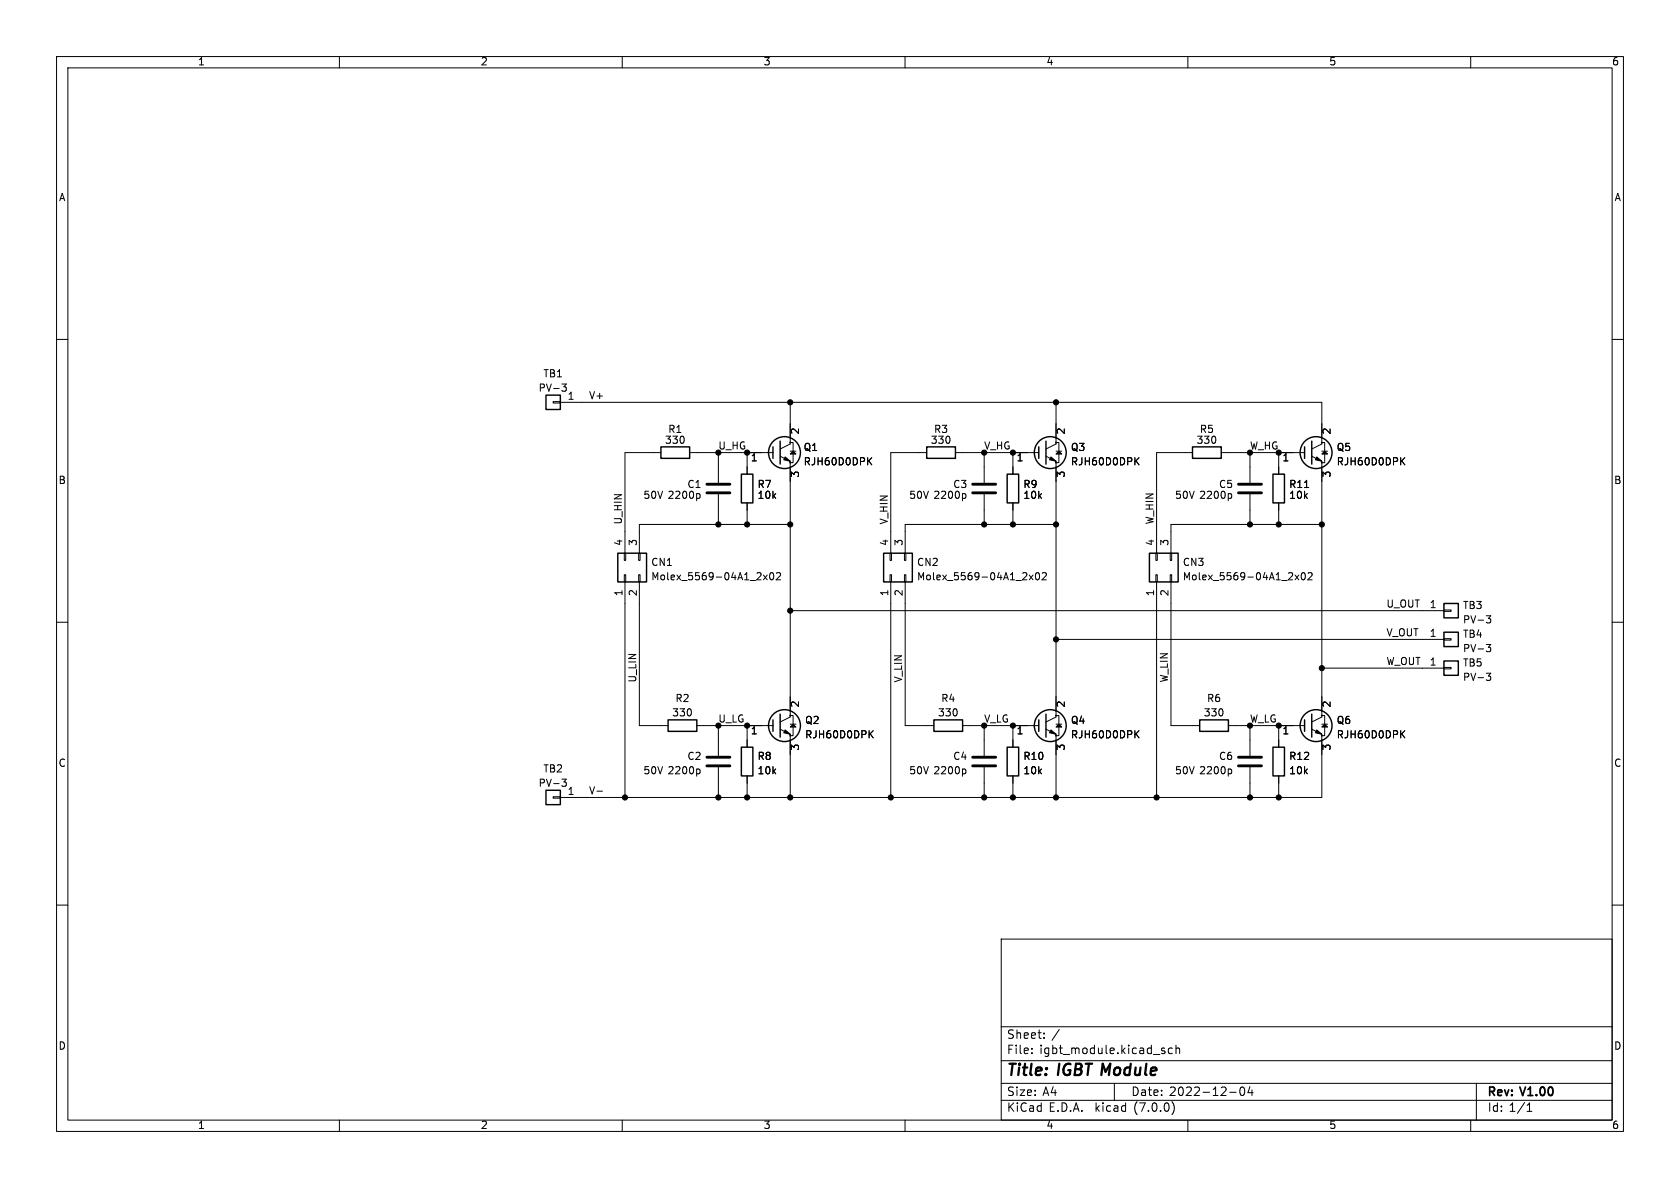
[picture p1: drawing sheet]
<svg xmlns="http://www.w3.org/2000/svg" width="297mm" height="210mm" viewBox="0 0 297 210" stroke-linecap="round" stroke-linejoin="round" font-family="sans-serif">
<g fill="none" stroke="#000" stroke-width=".18">
<path d="M10 10h277v190h-277zM12 12h273v186h-273zM60 10v2M110 10v2M160 10v2M210 10v2M260 10v2M10 60h2M285 60h2M97.8 71h1.3v.2h-1.3zM99.1 71.1h134.6v7.4l-1.8 .9M99.3 67.9h.8l-.4 .5 .4 .1v.5"/>
<path d="M99.5 69.2h.4M139.7 78.2h.5v3.6h-.5M139.7 71.1v7.4l-1.8 .9M139.7 79.8h1M186.7 78.2h.5v3.6h-.5M186.7 79.8h1M186.7 71.1v7.4l-1.8 .9M233.7 78.2h.5v3.6h-.5M233.7 79.8h1M110.4 97.8h.2v1.3h-.2zM112.9 97.8h.3v1.3h-.3zM116.8 80h-6.3v17.8"/>
<path d="M121.9 80h14.8M123.5 87.3l.3 .2v.4l-.3 .2M127 80v5.3M127 87.4v5.3M132.1 80v3.8M132.1 88.9v3.8M137.9 80.6l1.8 .9v45.2l-1.8 .9M139.7 92.7h-26.7v5.1M153.6 81.5l.5 .7M154.1 80.9l-.7 .7M157.4 97.8h.2v1.3h-.2zM159.9 97.8h.2v1.3h-.2z"/>
<path d="M163.8 80h-6.3v17.8M168.9 80h14.7M170.5 87.3l.3 .2v.4l-.3 .2M174 80v5.3M174 87.4v5.3M179.1 80v3.8M179.1 88.9v3.8M184.9 80.6l1.8 .9v45.2l-1.8 .9M186.7 92.7h-26.7v5.1M200.8 81.5l.6 .7M201.4 80.9l-.8 .7M204.3 97.8h.3v1.3h-.3z"/>
<path d="M206.9 97.8h.2v1.3h-.2zM210.8 80h-6.3v17.8M215.9 80h14.7M217.5 87.3l.2 .2v.4l-.2 .2M221 80v5.3M221 87.4v5.3M226.1 80v3.8M226.1 88.9v3.8M231.9 80.6l1.8 .9v45.2l-1.8 .9M233.7 92.7h-26.7v5.1M247.8 81.5l.6 .7M248.4 80.9l-.8 .7"/>
<path d="M10 110h2M110.4 101.6h.2v1.3h-.2zM110.5 102.9v38.1M112.9 101.6h.3v1.3h-.3zM113 102.9v25.4h5.1M135 101.7l.6 .8M135.6 101.7l-.6 .8M136.2 101.3l.2-.1a.68 .68 0 0 1 .4 .7 .68 .68 0 0 1-.4 .6l-.2-.1-.1-.4zM137.3 101.3l.5-.1 .2 .4-.8 .9h.8M139.7 108h115.6M157.4 101.6h.2v1.3h-.2zM157.5 102.9v38.1"/>
<path d="M159.9 101.6h.2v1.3h-.2zM160 102.9v25.4h5.1M182 101.7l.6 .8M182.6 101.7l-.6 .8M183.2 101.3l.2-.1a.68 .68 0 0 1 .4 .7 .68 .68 0 0 1-.4 .6l-.2-.1-.2-.4zM184.3 101.3l.4-.1 .3 .4-.8 .9h.8M186.7 113h68.6M204.3 101.6h.3v1.3h-.3zM204.5 102.9v38.1M206.9 101.6h.2v1.3h-.2zM207 102.9v25.4h5.1M228.9 101.7l.7 .8"/>
<path d="M229.6 101.7l-.7 .8M230.2 101.3l.1-.1a.68 .68 0 0 1 .5 .7 .68 .68 0 0 1-.5 .6l-.1-.1-.2-.4zM231.2 101.3l.5-.1 .3 .4-.8 .9h.8M233.7 118.1h21.6M255.3 107.8h1.2v.3h-1.2zM255.3 112.9h1.2v.3h-1.2zM255.3 118h1.2v.2h-1.2zM262.8 108.8h.7l-.4 .5 .4 .2v.4l-.2 .2h-.4M262.8 113.9h.7l-.4 .5 .4 .1v.5l-.2 .2h-.4M262.8 119h.7l-.4 .5 .4 .1v.4l-.2 .3h-.4M285 110h2M99.3 137.7h.8l-.4 .5 .4 .1v.6"/>
<path d="M99.5 139h.4M105.5 139.9h1M123.2 128.3h13.5M123.5 135.9l.3 .3v.3l-.3 .3M127 128.3v5.3M127 135.6v5.4M132.1 128.3v3.8M132.1 137.2v3.8M137.9 128.9l1.8 .9v11.2M139.7 126.5h.5v3.5h-.5M139.7 128h1M153.8 129.7l.6 .7"/>
<path d="M154.4 129.2l-.8 .7M170.2 128.3h13.4M170.5 135.9l.3 .3v.3l-.3 .3M174 128.3v5.3M174 135.6v5.4M179.1 128.3v3.8M179.1 137.2v3.8M184.9 128.9l1.8 .9v11.2M186.7 126.5h.5v3.5h-.5M186.7 128h1M200.8 129.7l.6 .7M201.4 129.2l-.8 .7"/>
<path d="M217.2 128.3h13.4M217.5 135.9l.2 .3v.3l-.2 .3M221 128.3v5.3M221 135.6v5.4M226.1 128.3v3.8M226.1 137.2v3.8M231.9 128.9l1.8 .9v11.2h-134.6M233.7 126.5h.5v3.5h-.5M233.7 128h1M247.8 129.7l.6 .7M248.4 129.2l-.8 .7M10 160h2"/>
<path d="M97.8 140.8h1.3v.3h-1.3zM285 160h2M177 166h108v32h-108zM60 198v2M110 198v2M160 198v2M177 194.5h108M177 191.5h108M177 187.5h108M177 181.5h108M182.4 186.1v.2M182.4 185.3v.2"/>
<path d="M184.6 183.4v.2M184.6 182.6v.2M197 191.5v3M205.5 185.8h.4l.1 .2-.2 .3h-.3M205.5 185.3h.4M207.2 194.8a1.74 1.74 0 0 1 0 2.2M207.3 185.3h-.5l-.3 .2v.5l.2 .2h.6M207.9 185.4l.2-.1h.4v1M207.9 184.8v1.5M210 198v2M217.4 193.1h1.1M219.4 192.2h.1a.81 .81 0 0 1 .6 .6 .81 .81 0 0 1-.3 .8l-.1 .1a.81 .81 0 0 1-.6-.7 .81 .81 0 0 1 .3-.8z"/>
<path d="M221 192.1l-.4 1.1h.9M221.3 192.7v1M260 198v2M261 191.5v6.5M270 196.5h.8M270 195.4l.4-.4v1.5"/>
<circle cx="139.7" cy="78.2" r=".08"/>
<circle cx="186.7" cy="78.2" r=".08"/>
<circle cx="233.7" cy="78.2" r=".08"/>
<circle cx="139.7" cy="81.8" r=".08"/>
<circle cx="186.7" cy="81.8" r=".08"/>
<circle cx="233.7" cy="81.8" r=".08"/>
<circle cx="139.7" cy="130" r=".08"/>
<circle cx="139.7" cy="126.5" r=".08"/>
<circle cx="186.7" cy="130" r=".08"/>
<circle cx="186.7" cy="126.5" r=".08"/>
<circle cx="233.7" cy="130" r=".08"/>
<circle cx="233.7" cy="126.5" r=".08"/>
</g>
<path d="M125 87.1h4M125 85.6h4M172 87.1h4M172 85.6h4M218.9 87.1h4.1M218.9 85.6h4.1M125 133.9h4M125 135.4h4M172 133.9h4M172 135.4h4M218.9 133.9h4.1M218.9 135.4h4.1" fill="none" stroke="#000" stroke-width=".51"/>
<g fill="none" stroke="#000" stroke-width=".25">
<path d="M96.5 69.9h2.6v2.5h-2.6zM116.8 79h5.1v2h-5.1zM136.7 79v2M137.9 78v4M163.8 79h5.1v2h-5.1zM183.6 79v2M184.9 78v4M210.8 79h5.1v2h-5.1zM230.6 79v2M231.9 78v4M109.2 97.8h5.1v5.1h-5.1zM131.1 83.8h2v5.1h-2z"/>
<path d="M156.2 97.8h5.1v5.1h-5.1zM178.1 83.8h2v5.1h-2zM203.2 97.8h5.1v5.1h-5.1zM225 83.8h2.1v5.1h-2.1zM255.3 106.7h2.5v2.5h-2.5zM255.3 111.8h2.5v2.5h-2.5zM255.3 116.8h2.5v2.6h-2.5zM96.5 139.7h2.6v2.5h-2.6zM118.1 127.3h5.1v2h-5.1zM131.1 132.1h2v5.1h-2zM136.7 127.3v2M137.9 126.2v4.1"/>
<path d="M165.1 127.3h5.1v2h-5.1zM178.1 132.1h2v5.1h-2zM183.6 127.3v2M184.9 126.2v4.1M212.1 127.3h5.1v2h-5.1zM225 132.1h2.1v5.1h-2.1zM230.6 127.3v2M231.9 126.2v4.1"/>
<circle cx="138.7" cy="80" r="2.82"/>
<circle cx="185.7" cy="80" r="2.82"/>
<circle cx="232.7" cy="80" r="2.82"/>
<circle cx="138.7" cy="128.3" r="2.82"/>
<circle cx="185.7" cy="128.3" r="2.82"/>
<circle cx="232.7" cy="128.3" r="2.82"/>
</g>
<g fill="#000" stroke="#000" stroke-width=".18">
<path d="M138.8 80.8l.9 .7-1.1-.2zM140.2 79.8l.5 .5h-1zM185.8 80.8l.9 .7-1.2-.2zM187.2 79.8l.5 .5h-1zM232.8 80.8l.9 .7-1.2-.2zM234.2 79.8l.5 .5h-1zM138.8 129l.9 .8-1.1-.3zM140.2 128l.5 .5h-1zM185.8 129l.9 .8-1.2-.3zM187.2 128l.5 .5h-1zM232.8 129l.9 .8-1.2-.3zM234.2 128l.5 .5h-1z"/>
<circle cx="139.7" cy="71.1" r=".46"/>
<circle cx="186.7" cy="71.1" r=".46"/>
<circle cx="127" cy="92.7" r=".46"/>
<circle cx="132.1" cy="92.7" r=".46"/>
<circle cx="132.1" cy="80" r=".46"/>
<circle cx="139.7" cy="92.7" r=".46"/>
<circle cx="174" cy="92.7" r=".46"/>
<circle cx="179.1" cy="80" r=".46"/>
<circle cx="179.1" cy="92.7" r=".46"/>
<circle cx="186.7" cy="92.7" r=".46"/>
<circle cx="221" cy="92.7" r=".46"/>
<circle cx="226.1" cy="92.7" r=".46"/>
<circle cx="233.7" cy="92.7" r=".46"/>
<circle cx="139.7" cy="108" r=".46"/>
<circle cx="186.7" cy="113" r=".46"/>
<circle cx="233.7" cy="118.1" r=".46"/>
<circle cx="132.1" cy="128.3" r=".46"/>
<circle cx="179.1" cy="128.3" r=".46"/>
<circle cx="226.1" cy="128.3" r=".46"/>
<circle cx="110.5" cy="141" r=".46"/>
<circle cx="127" cy="141" r=".46"/>
<circle cx="132.1" cy="141" r=".46"/>
<circle cx="139.7" cy="141" r=".46"/>
<circle cx="157.5" cy="141" r=".46"/>
<circle cx="174" cy="141" r=".46"/>
<circle cx="179.1" cy="141" r=".46"/>
<circle cx="186.7" cy="141" r=".46"/>
<circle cx="204.5" cy="141" r=".46"/>
<circle cx="221" cy="141" r=".46"/>
<circle cx="226.1" cy="141" r=".46"/>
</g>
<g font-size="2.8">
<text x="178" y="190.8">Title:</text>
<text x="187.1" y="190.8">IGBT Module</text>
</g>
<g font-size="2.1">
<text x="178" y="183.9">Sheet:</text>
<text x="185.9" y="183.9">/</text>
<text x="178" y="186.6">File:</text>
<text x="183.8" y="186.6">igbt_module.kicad_sch</text>
<text x="178" y="196.8">KiCad</text>
<text x="178" y="194">Size:</text>
<text x="184.3" y="194">A4</text>
<text x="185.4" y="196.8">E.D.A.</text>
<text x="193.7" y="196.8">kicad</text>
<text x="200" y="194">Date:</text>
<text x="200.6" y="196.8">(7.0.0)</text>
<text x="206.7" y="194">2022-12-04</text>
<text x="263" y="194.2">Rev:</text>
<text x="263" y="196.8">Id: 1/1</text>
<text x="269" y="194.2">V1.00</text>
</g>
<g font-size="1.8">
<text x="35" y="11.8">1</text>
<text x="85" y="11.8">2</text>
<text x="135" y="11.8">3</text>
<text x="185" y="11.8">4</text>
<text x="235" y="11.8">5</text>
<text x="285" y="11.8">6</text>
<text x="10.4" y="35.8">A</text>
<text x="285.4" y="35.8">A</text>
<text x="95.2" y="69.5">PV-3</text>
<text x="96" y="67">TB1</text>
<text x="100.3" y="70.9">1</text>
<text x="104.1" y="70.8">V+</text>
<text x="118.1" y="76.8">R1</text>
<text x="141.6" y="76.9" transform="rotate(-90 141.6 76.9)">2</text>
<text x="165.1" y="76.8">R3</text>
<text x="188.6" y="76.9" transform="rotate(-90 188.6 76.9)">2</text>
<text x="212.1" y="76.8">R5</text>
<text x="235.6" y="76.9" transform="rotate(-90 235.6 76.9)">2</text>
<text x="117.5" y="78.7">330</text>
<text x="127" y="79.7">U_HG</text>
<text x="132.7" y="81.9">1</text>
<text x="142" y="80">Q1</text>
<text x="142" y="82.5">RJH60D0DPK</text>
<text x="164.5" y="78.7">330</text>
<text x="174" y="79.7">V_HG</text>
<text x="179.7" y="81.9">1</text>
<text x="189.3" y="80">Q3</text>
<text x="189.3" y="82.5">RJH60D0DPK</text>
<text x="211.5" y="78.7">330</text>
<text x="221" y="79.7">W_HG</text>
<text x="226.7" y="81.9">1</text>
<text x="236.3" y="80">Q5</text>
<text x="236.3" y="82.5">RJH60D0DPK</text>
<text x="10.3" y="85.8">B</text>
<text x="113.7" y="88.5">50V</text>
<text x="118.1" y="88.5">2200p</text>
<text x="121.5" y="86.5">C1</text>
<text x="133.9" y="86.5">R7</text>
<text x="133.9" y="88.5">10k</text>
<text x="141.6" y="84.5" transform="rotate(-90 141.6 84.5)">3</text>
<text x="160.7" y="88.5">50V</text>
<text x="165.1" y="88.5">2200p</text>
<text x="168.5" y="86.5">C3</text>
<text x="180.9" y="86.5">R9</text>
<text x="180.9" y="88.5">10k</text>
<text x="188.6" y="84.5" transform="rotate(-90 188.6 84.5)">3</text>
<text x="207.7" y="88.5">50V</text>
<text x="212.1" y="88.5">2200p</text>
<text x="215.4" y="86.5">C5</text>
<text x="227.8" y="86.5">R11</text>
<text x="227.8" y="88.5">10k</text>
<text x="235.6" y="84.5" transform="rotate(-90 235.6 84.5)">3</text>
<text x="285.3" y="85.8">B</text>
<text x="110.1" y="92.7" transform="rotate(-90 110.1 92.7)">U_HIN</text>
<text x="157.1" y="92.7" transform="rotate(-90 157.1 92.7)">V_HIN</text>
<text x="204.1" y="92.7" transform="rotate(-90 204.1 92.7)">W_HIN</text>
<text x="110.2" y="96.6" transform="rotate(-90 110.2 96.6)">4</text>
<text x="112.8" y="96.6" transform="rotate(-90 112.8 96.6)">3</text>
<text x="115.1" y="100.3">CN1</text>
<text x="157.2" y="96.6" transform="rotate(-90 157.2 96.6)">4</text>
<text x="159.8" y="96.6" transform="rotate(-90 159.8 96.6)">3</text>
<text x="162.1" y="100.3">CN2</text>
<text x="204.2" y="96.6" transform="rotate(-90 204.2 96.6)">4</text>
<text x="206.8" y="96.6" transform="rotate(-90 206.8 96.6)">3</text>
<text x="209" y="100.3">CN3</text>
<text x="110.2" y="105.4" transform="rotate(-90 110.2 105.4)">1</text>
<text x="112.8" y="105.4" transform="rotate(-90 112.8 105.4)">2</text>
<text x="115.1" y="102.9">Molex_5569-04A1_2x02</text>
<text x="157.2" y="105.4" transform="rotate(-90 157.2 105.4)">1</text>
<text x="159.8" y="105.4" transform="rotate(-90 159.8 105.4)">2</text>
<text x="162.1" y="102.9">Molex_5569-04A1_2x02</text>
<text x="204.2" y="105.4" transform="rotate(-90 204.2 105.4)">1</text>
<text x="206.8" y="105.4" transform="rotate(-90 206.8 105.4)">2</text>
<text x="209" y="102.9">Molex_5569-04A1_2x02</text>
<text x="245.1" y="107.6">U_OUT</text>
<text x="252.7" y="107.7">1</text>
<text x="258.6" y="107.9">TB3</text>
<text x="245.1" y="112.7">V_OUT</text>
<text x="252.7" y="112.8">1</text>
<text x="258.6" y="110.5">PV-3</text>
<text x="258.6" y="113">TB4</text>
<text x="245.1" y="117.8">W_OUT 1</text>
<text x="258.6" y="115.6">PV-3</text>
<text x="258.6" y="118.1">TB5</text>
<text x="112.7" y="120.7" transform="rotate(-90 112.7 120.7)">U_LIN</text>
<text x="119.3" y="124.4">R2</text>
<text x="141.6" y="125.1" transform="rotate(-90 141.6 125.1)">2</text>
<text x="159.7" y="120.7" transform="rotate(-90 159.7 120.7)">V_LIN</text>
<text x="166.3" y="124.4">R4</text>
<text x="188.6" y="125.1" transform="rotate(-90 188.6 125.1)">2</text>
<text x="206.7" y="120.7" transform="rotate(-90 206.7 120.7)">W_LIN</text>
<text x="213.3" y="124.4">R6</text>
<text x="235.6" y="125.1" transform="rotate(-90 235.6 125.1)">2</text>
<text x="258.6" y="120.6">PV-3</text>
<text x="118.8" y="126.9">330</text>
<text x="127" y="127.9">U_LG</text>
<text x="132.7" y="130.2">1</text>
<text x="142.3" y="128.3">Q2</text>
<text x="142.3" y="130.8">RJH60D0DPK</text>
<text x="165.8" y="126.9">330</text>
<text x="174" y="127.9">V_LG</text>
<text x="179.7" y="130.2">1</text>
<text x="189.3" y="128.3">Q4</text>
<text x="189.3" y="130.8">RJH60D0DPK</text>
<text x="212.8" y="126.9">330</text>
<text x="221" y="127.9">W_LG</text>
<text x="226.7" y="130.2">1</text>
<text x="236.3" y="128.3">Q6</text>
<text x="236.3" y="130.8">RJH60D0DPK</text>
<text x="10.3" y="135.8">C</text>
<text x="96" y="136.8">TB2</text>
<text x="113.7" y="137.1">50V</text>
<text x="118.1" y="137.1">2200p</text>
<text x="121.5" y="134.6">C2</text>
<text x="133.9" y="134.6">R8</text>
<text x="133.9" y="137.1">10k</text>
<text x="141.6" y="132.7" transform="rotate(-90 141.6 132.7)">3</text>
<text x="160.7" y="137.1">50V</text>
<text x="165.1" y="137.1">2200p</text>
<text x="168.5" y="134.6">C4</text>
<text x="180.9" y="134.6">R10</text>
<text x="180.9" y="137.1">10k</text>
<text x="188.6" y="132.7" transform="rotate(-90 188.6 132.7)">3</text>
<text x="207.7" y="137.1">50V</text>
<text x="212.1" y="137.1">2200p</text>
<text x="215.4" y="134.6">C6</text>
<text x="227.8" y="134.6">R12</text>
<text x="227.8" y="137.1">10k</text>
<text x="235.6" y="132.7" transform="rotate(-90 235.6 132.7)">3</text>
<text x="285.3" y="135.8">C</text>
<text x="95.2" y="139.4">PV-3</text>
<text x="100.3" y="140.7">1</text>
<text x="104.1" y="140.6">V-</text>
<text x="10.3" y="185.8">D</text>
<text x="285.3" y="185.8">D</text>
<text x="35" y="199.8">1</text>
<text x="85" y="199.8">2</text>
<text x="135" y="199.8">3</text>
<text x="185" y="199.8">4</text>
<text x="235" y="199.8">5</text>
<text x="285" y="199.8">6</text>
</g>
</svg>
